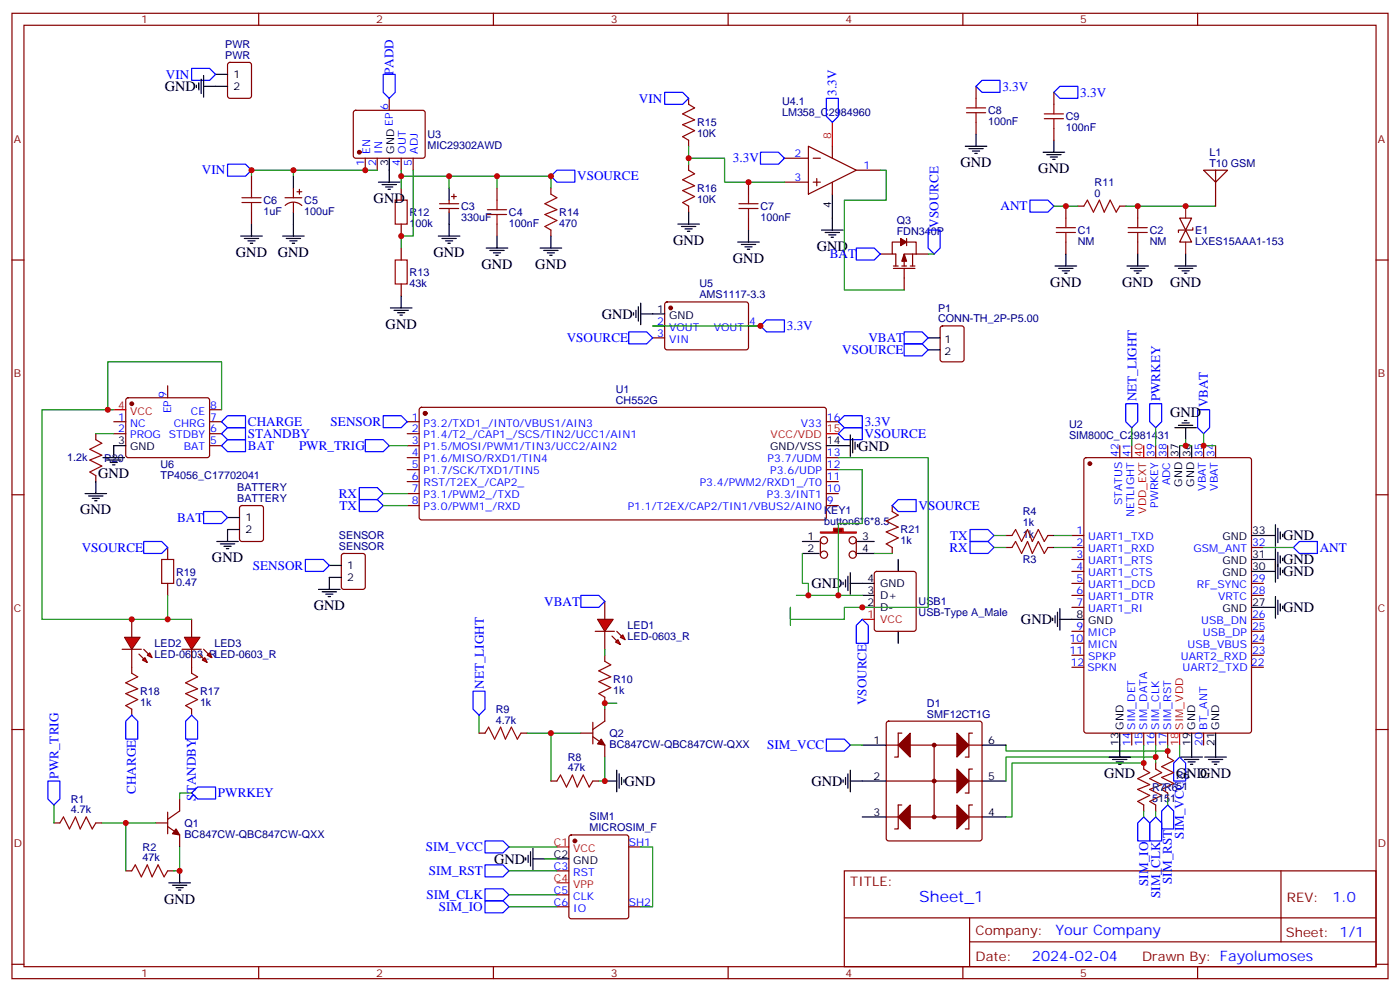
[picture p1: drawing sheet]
<svg xmlns="http://www.w3.org/2000/svg" width="412mm" height="292mm" viewBox="0 0 412 292" stroke-linecap="round" stroke-linejoin="round" font-family="sans-serif">
<g fill="none" stroke="#870000" stroke-width=".35">
<path d="M3.5 3.9h405.4v284.4h-405.4zM7.1 7.4h398.2v277.3h-398.2zM76.2 3.9v3.5M145.3 3.9v3.5M214.5 3.9v3.5M283.6 3.9v3.5M352.8 3.9v3.5M3.5 76.6h3.6M405.3 76.6h3.6M119.9 124.2h3.6M119.9 127.7h3.6M119.9 131.3h3.6"/>
<path d="M119.9 134.8h3.6M119.9 138.3h3.6M123.7 120.2l.5-.2h118.8l.4 .7v32l-.7 .4h-118.8l-.4-.7v-31.7zM243.4 124.2h3.5M243.4 134.8h3.5M243.4 138.3h3.5M319.5 135l.5-.2h47.9l.7 .4 .1 80-.5 .7h-48.2l-.7-.4v-80zM329.8 131.3v3.5M333.4 131.3v3.5M340.4 131.3v3.5M344 131.3v3.5M354.5 131.3v3.5"/>
<path d="M358.1 131.3v3.5M3.5 145.7h3.6M119.9 141.9h3.6M119.9 145.4h3.6M119.9 148.9h3.6M243.4 141.9h3.5M243.4 145.4h3.5M243.4 148.9h3.5M296.3 157.7h1.8M308.7 157.7h1.7M315.7 157.7h3.6M405.3 145.7h3.6"/>
<path d="M296.3 161.3h1.8M308.7 161.3h1.7M315.7 161.3h3.6M315.7 164.8h3.6M315.7 168.3h3.6M315.7 171.8h3.6M315.7 175.4h3.6M315.7 178.9h3.6M368.7 161.3h3.5M368.7 171.8h3.5M368.7 175.4h3.5M315.7 185.9h3.6"/>
<path d="M315.7 189.5h3.6M315.7 193h3.6M315.7 196.5h3.6M368.7 185.9h3.5M368.7 189.5h3.5M368.7 193h3.5M368.7 182.4h3.5M368.7 196.5h3.5M3.5 214.9h3.6M141.1 215.9h1.8M153.5 215.9h1.7M171.1 215.9h3.5"/>
<path d="M174.6 212.8v6.3M174.6 217l3.6 2.5v3.5M178.2 208.9v3.5l-3.6 2.5M261.1 219.5h28.2M261.3 212.6l.5-.2h26.8l.5 .2 .2 .5v33.9l-.3 .5-.4 .2h-26.8l-.5-.2-.2-.5v-33.9zM265.6 215.9h-1v7.1h-1.1M275.2 219.5v21.1M286.5 215.9h-1.1v7.1h-1.1M333.4 215.9v3.6M336.9 215.9v3.6M340.4 215.9v3.6M344 215.9v3.6"/>
<path d="M354.5 215.9v3.6M405.3 214.9h3.6M49.4 239.2v6.4M52.9 235.3v3.6l-3.5 2.4M162.3 230h1.7M174.6 230h1.8M261.1 230h28.2M265.6 237.1h-1v7.1h-1.1M286.5 226.5h-1.1v7.1h-1.1M286.5 237.1h-1.1v7.1h-1.1M336.9 224.8v1.7M336.9 237.1v1.8"/>
<path d="M340.4 224.8v1.7M340.4 237.1v1.8M344 221.2v1.8M344 233.6v1.7M15.9 242.4h1.7M28.2 242.4h1.8M37 256.5h1.8M45.9 242.4h3.5M49.4 243.5l3.5 2.4v3.5M49.4 256.5h1.8M164 256.5h3.6M167.8 246.1l.5-.2h16.2l.5 .2 .2 .5v23.3l-.2 .5-.5 .2h-16.2l-.5-.2-.2-.5v-23.3z"/>
<path d="M185.2 249.4h3.5M248.7 256.5h156.6v28.2h-156.6zM261.1 240.6h28.2M377.3 256.5v20.9M164 263.6h3.6M164 267.1h3.6M185.2 267.1h3.5M248.7 270.4h156.5M285.6 277.4h119.6M285.6 270.4v14.1M3.5 284h3.6M76.2 284.7v3.6"/>
<path d="M145.3 284.7v3.6M214.5 284.7v3.6M283.6 284.7v3.6M352.8 284.7v3.6M405.3 284h3.6"/>
<circle cx="275.2" cy="219.5" r=".35"/>
<circle cx="275.2" cy="230" r=".35"/>
<circle cx="275.2" cy="240.6" r=".35"/>
</g>
<g fill="#870000" stroke="#870000" stroke-width=".35">
<path d="M51.9 244.2l1 1.7-2.1-.3z"/>
<path d="M264.6 219.5l3.5-3.6v7.1z"/>
<path d="M281.9 215.9l3.5 3.6-3.5 3.5z"/>
<path d="M281.9 237.1l3.5 3.5-3.5 3.6z"/>
<path d="M264.6 240.6l3.5-3.5v7.1z"/>
<path d="M281.9 226.5l3.5 3.5-3.5 3.6z"/>
<path d="M177.1 217.7l1.1 1.8-2.2-.4z"/>
<circle cx="321" cy="136.6" r=".53"/>
<circle cx="125.2" cy="121.7" r=".53"/>
<circle cx="169.3" cy="247.7" r=".53"/>
<circle cx="275.2" cy="219.5" r=".53"/>
<circle cx="275.2" cy="230" r=".53"/>
<circle cx="275.2" cy="240.6" r=".53"/>
</g>
<g fill="none" stroke="#000" stroke-width=".35">
<path d="M243.4 131.3h3.5M347.5 131.3v3.5M351 131.3v3.5M368.7 157.7h3.5M368.7 178.9h3.5M368.7 168.3h3.5M368.7 164.8h3.5M315.7 182.4h3.6M254 219.5h7.1M289.3 219.5h7M329.8 215.9v3.6M351 215.9v3.6"/>
<path d="M358.1 215.9v3.6M248.4 229.7v.7M249.1 229v2.1M249.8 227.9v4.3M250.5 230h10.6M250.5 226.9v6.3M289.3 230h7M154.9 252.6v.7M155.6 251.9v2.1M156.3 250.9v4.2M157 253h3.5M157 249.8v6.4"/>
<path d="M164 253h3.6M254 240.6h7.1M289.3 240.6h7"/>
</g>
<path d="M243.4 127.7h3.5M336.9 131.3v3.5M347.5 215.9v3.6M164 249.4h3.6M164 260h3.6" fill="none" stroke="#f00" stroke-width=".35"/>
<path d="M298.1 157.7l1.1-1.7 1.7 3.5 1.8-3.5 1.4 3.5 1.8-3.5 1.7 3.5 1.1-1.8M298.1 161.3l1.1-1.8 1.7 3.5 1.8-3.5 1.4 3.5 1.8-3.5 1.7 3.5 1.1-1.7M142.9 215.9l1-1.7 1.8 3.5 1.8-3.5 1.4 3.5 1.7-3.5 1.8 3.5 1.1-1.8M164 230l1.1-1.7 1.8 3.5 1.7-3.5 1.4 3.5 1.8-3.5 1.8 3.5 1-1.8M336.9 226.5l1.8 1.1-3.6 1.7 3.6 1.8-3.6 1.4 3.6 1.8-3.6 1.7 1.8 1.1M340.4 226.5l1.8 1.1-3.5 1.7 3.5 1.8-3.5 1.4 3.5 1.8-3.5 1.7 1.7 1.1M344 223l1.7 1-3.5 1.8 3.5 1.8-3.5 1.4 3.5 1.8-3.5 1.7 1.8 1.1M17.6 242.4l1.1-1.8 1.8 3.6 1.7-3.6 1.4 3.6 1.8-3.6 1.8 3.6 1-1.8M38.8 256.5l1.1-1.8 1.7 3.6 1.8-3.6 1.4 3.6 1.8-3.6 1.7 3.6 1.1-1.8" fill="none" stroke="#a10000" stroke-width=".35"/>
<g fill="none" stroke="#008700" stroke-width=".35">
<path d="M114.7 131.3h5.2M340.4 126v5.3M112.9 145.4h7M112.9 148.9h7M292.8 157.7h3.5M310.4 157.7h5.3M292.8 161.3h3.5M310.4 161.3h5.3M141.1 210.6v5.3M155.2 215.9h7.1v14.1M162.3 215.9h8.8M181.7 207.1h-3.5v1.8"/>
<path d="M250.5 219.5h3.5M296.3 219.5v1.7h47.7v-1.7M336.9 219.5v5.3h-38.8v15.8h-1.8M340.4 219.5v5.3M347.5 219.5v3.5M15.9 237.1v5.3M56.4 233.6h-3.5v1.7M178.2 223v7h-1.8M336.9 238.9v1.7M340.4 223h-44.1v7M340.4 238.9v1.7M344 235.3v1.8"/>
<path d="M30 242.4h7v14.1M37 242.4h8.9M52.9 249.4v7.1h-1.7M149.9 249.4h14.1M149.9 256.5h14.1M160.5 253h3.5M188.7 249.4h3.6v17.7h-3.6M149.9 263.6h14.1M149.9 267.1h14.1"/>
</g>
<g fill="none" stroke="#00f" stroke-width=".35">
<path d="M338.7 118.9h3.5v5.3l-1.8 1.8-1.7-1.8zM107.6 129.5h5.3l1.8 1.8-1.8 1.7h-5.3zM105.8 143.6h5.3l1.8 1.8-1.8 1.7h-5.3zM105.8 147.1h5.3l1.8 1.8-1.8 1.8h-5.3zM285.8 159.5h5.2l1.8 1.8-1.8 1.7h-5.2zM285.8 156h5.2l1.8 1.7-1.8 1.8h-5.2zM139.3 203.6h3.6v5.3l-1.8 1.7-1.8-1.7zM243.4 217.7h5.3l1.8 1.8-1.8 1.7h-5.3zM14.1 230h3.5v5.3l-1.7 1.8-1.8-1.8zM56.4 233.6l1.8-1.8h5.3v3.5h-5.3zM344 237.1l1.7 1.8v5.3h-3.5v-5.3zM347.5 223l1.7 1.8v5.2h-3.5v-5.2z"/>
<path d="M142.9 247.7h5.3l1.7 1.7-1.7 1.8h-5.3zM142.9 254.7h5.3l1.7 1.8-1.7 1.8h-5.3zM336.9 240.6l1.8 1.8v5.3h-3.6v-5.3zM340.4 240.6l1.8 1.8v5.3h-3.5v-5.3zM142.9 261.8h5.3l1.7 1.8-1.7 1.7h-5.3zM142.9 265.3h5.3l1.7 1.8-1.7 1.8h-5.3z"/>
</g>
<g fill="#f00" stroke="#870000" stroke-width=".35">
<path d="M176 182.4h4.6l-2.4 3.5z"/>
<path d="M175.3 185.9h5.7z"/>
</g>
<g fill="#870000" stroke="#870000" stroke-width=".35">
<path d="M181.7 185.9l1.4 1.5z"/>
<path d="M180.3 187.4l1.4 1.4z"/>
</g>
<g fill="#f00" stroke="#870000" stroke-width=".35">
<path d="M182.7 187.7l.7-.7 .7 1.4z"/>
<path d="M182 188.4l.7 1.4-1.4-.7z"/>
</g>
<g fill="none" stroke="#870000" stroke-width=".35">
<path d="M104.3 32.7l.5-.2h20l.4 .7v13l-.7 .4-20-.1-.4-.6v-12.7zM114.7 29v3.5M202.8 29v1.7M287.5 25.4v3.6M287.5 36v3.5M74.1 51.9v3.5M84 58.2h4.9M86.4 55.4v2.8M86.4 59.7v2.8M87.5 56.5h1.4M88.2 55.8v1.4M107.6 46.6v3.5"/>
<path d="M111.1 46.6v3.5M118.2 46.6v3.5M118.2 55.4v3.5M121.7 46.6v3.5M132.3 58.9v1.1M133 57.9h1.4M133.7 57.2v1.4M146.4 55.4v3.5M162.3 55.4v1.8M202.8 41.3v1.8M202.8 48.4v1.7M220.5 53.7v3.5"/>
<path d="M231.1 53.7h7M231.1 46.6h7M238.1 43.1l14.1 7-14.1 7.1zM239.5 53.7h2.2M239.5 46.6h2.2M240.6 52.6v2.1M245.2 43.1v3.5M245.2 53.7v3.5M252.2 50.1h7.1M358.1 50.1v3.6l3.5-3.6h-7.1l3.6 3.6v7M74.1 62.5v3.5M84 60.5a3.5 3.5 0 0 1 4.9 0"/>
<path d="M118.2 66v3.5M118.2 73.1v3.5M129.5 60h5.6M129.5 61.4h5.6M132.3 61.4v1.1M146.4 66v3.5M162.3 67.8v1.7M202.8 60.7v1.8M220.5 64.2v3.6M259.3 74.8h3.5M263.2 79.1h6.3M263.2 78.4h1.4"/>
<path d="M265.3 71.3h-2.5v3.5h1.1v3.6M265.6 78.4h1.5M266.3 79.1v6.3M267.1 71.3h2.8v3.5M267.1 70.2v2.2M268.1 78.4h1.4M268.8 74.8v3.6M269.9 74.8h-3.6v3.6M269.9 74.8h3.5M314 60.7v3.5M314 71.3v3.5M317.5 60.7h1.8"/>
<path d="M329.8 60.7h1.8M335.1 60.7v3.5M335.1 71.3v3.5M347.5 64.2h3.5l-1.8 3.6zM349.2 67.8l1.8 3.5h-3.5zM351.4 67.1v.7h-4.3v.7M118.2 83.6v3.6M192.3 96h3.5M192.3 99.5h3.5M196 89.1l.5-.2 23.6 .1 .4 .6-.1 13-.6 .4h-23.6l-.4-.7v-12.7zM220.5 96h3.5M37.3 117.4l.4-.2h23.3l.5 .2 .2 .5v16.5l-.7 .4-23.5-.1-.5-.6v-16.2z"/>
<path d="M49.4 113.6v3.6M33.5 124.2h3.5M33.5 127.7h3.5M61.7 124.2h3.6M61.7 127.7h3.6M61.7 131.3h3.6M61.7 120.7h3.6M178.2 177.1v5.3M178.2 185.9v5.3M178.2 193v1.8M178.2 205.4v1.7"/>
</g>
<g fill="none" stroke="#a10000" stroke-width=".35">
<path d="M202.8 30.7l1.8 1.1-3.5 1.7 3.5 1.8-3.5 1.4 3.5 1.8-3.5 1.8 1.7 1M284.7 33.2h5.6M284.7 31.8h5.6M287.5 29v2.8M287.5 33.2v2.8M71.3 59.7h5.6M71.3 58.2h5.6M74.1 55.4v2.8M74.1 59.7v2.8M116.4 58.9h3.5v7.1h-3.5zM146.4 58.9v2.9M162.3 57.2l1.7 1-3.5 1.8 3.5 1.8-3.5 1.4 3.5 1.7-3.5 1.8 1.8 1.1"/>
<path d="M202.8 50.1l1.8 1.1-3.5 1.8 3.5 1.7-3.5 1.4 3.5 1.8-3.5 1.8 1.7 1M220.5 57.2v2.8M116.4 76.6h3.5v7h-3.5zM143.6 63.2h5.6M143.6 61.8h5.6M146.4 63.2v2.8M217.7 61.4h5.6M217.7 60h5.6M220.5 61.4v2.8M311.1 68.5h5.7M311.1 67.1h5.7M314 64.2v2.9"/>
<path d="M314 68.5v2.8M319.3 60.7l1-1.8 1.8 3.6 1.7-3.6 1.5 3.6 1.7-3.6 1.8 3.6 1-1.8M332.3 68.5h5.7M332.3 67.1h5.7M335.1 64.2v2.9M335.1 68.5v2.8M178.2 194.8l1.7 1-3.5 1.8 3.5 1.8-3.5 1.4 3.5 1.7-3.5 1.8 1.8 1.1"/>
</g>
<g fill="none" stroke="#008700" stroke-width=".35">
<path d="M86.4 50.1v1.8M111.1 50.1h-37v1.8M118.2 51.9h14.1v3.5M118.2 50.1v5.3M121.7 50.1v19.4h-3.5v3.6M132.3 51.9h14.1v3.5M146.4 51.9h15.9v3.5M202.8 46.6h10.6v7.1h17.7M202.8 43.1v5.3M259.3 50.1h1.8v8.8h-12.4v26.5h17.6M273.4 74.8h1.8M310.4 60.7h7.1"/>
<path d="M331.6 60.7h26.5M192.3 96h31.7M333.4 126v5.3M347.5 131.3h3.5M349.2 129.5v1.8M354.5 127.7v3.6h3.6M372.2 161.3h8.8M178.2 191.2v1.8"/>
</g>
<g fill="none" stroke="#000" stroke-width=".35">
<path d="M287.5 39.5v3.6M86.4 51.9v3.5M111.5 53.7h6.3M112.5 54.4h4.3M113.6 55.1h2.1M114.3 55.8h.7M114.7 46.6v7.1M132.3 55.4v3.5M245.2 57.2v10.6M284.3 43.1h6.4M285.4 43.8h4.2M286.5 44.5h2.1"/>
<path d="M287.2 45.2h.7M70.9 69.5h6.4M72 70.2h4.2M73 70.9h2.1M73.7 71.6h.7M74.1 66v3.5M83.3 69.5h6.3M84.3 70.2h4.2M85.4 70.9h2.1M86.1 71.6h.7M86.4 62.5v7M129.1 69.5h6.4"/>
<path d="M130.2 70.2h4.2M131.2 70.9h2.1M131.9 71.6h.7M132.3 62.5v7M143.2 73.1h6.4M144.3 73.8h4.2M145.3 74.5h2.2M146 75.2h.8M146.4 69.5v3.6M159.1 73.1h6.4M160.2 73.8h4.2M161.2 74.5h2.1"/>
<path d="M161.9 75.2h.7M162.3 69.5v3.6M199.7 66h6.3M200.7 66.7h4.3M201.8 67.4h2.1M202.5 68.1h.7M202.8 62.5v3.5M217.3 71.3h6.4M218.4 72h4.2M219.4 72.7h2.1M220.1 73.4h.7M220.5 67.8v3.5"/>
<path d="M242 67.8h6.4M243.1 68.5h4.2M244.1 69.2h2.1M244.8 69.9h.7M310.8 78.4h6.3M311.9 79.1h4.2M312.9 79.8h2.1M314 74.8v3.6M332 78.4h6.3M333 79.1h4.3M334.1 79.8h2.1M335.1 74.8v3.6"/>
<path d="M346.1 78.4h6.3M347.1 79.1h4.3M348.2 79.8h2.1M349.2 74.8v3.6M115 90.7h6.4M116.1 91.4h4.2M117.1 92.1h2.1M117.8 92.8h.7M118.2 87.2v3.5M186.6 92.1v.7M187.3 91.4v2.1M188 90.3v4.3"/>
<path d="M188.7 92.5h7.1M188.7 89.3v6.3M313.6 80.5h.7M334.8 80.5h.7M348.9 80.5h.7M33.5 131.3h3.5M346.1 126h6.3M347.1 125.3h4.3M348.2 124.6h2.1M348.9 123.9h.7M349.2 126v3.5M372.2 157.7h3.5"/>
<path d="M375.7 154.6v6.3M376.4 155.6v4.2M377.1 156.7v2.1M377.8 157.4v.7M312.2 179.2v6.4M372.2 164.8h3.5M372.2 168.3h3.5M372.2 178.9h3.5M375.7 161.6v9.9M375.7 175.7v6.4M376.4 162.7v7.7M376.4 176.8v4.2"/>
<path d="M377.1 163.7v2.1M377.1 167.3v2.1M377.1 177.8v2.2M377.8 164.4v.7M377.8 168v.7M377.8 178.5v.7M310.1 182.1v.7M310.8 181.4v2.1M311.5 180.3v4.2M312.2 182.4h3.5M329.8 219.5v3.5M351 219.5v3.5"/>
<path d="M358.1 219.5v3.5M178.2 230h3.5M181.7 226.9v6.3M182.4 227.9v4.3M183.1 229v2.1M183.8 229.7v.7M326.7 223h6.3M327.7 223.7h4.3M328.8 224.4h2.1M329.5 225.1h.7M347.8 223h6.4M348.9 223.7h4.2"/>
<path d="M350 224.4h2.1M350.7 225.1h.7M354.9 223h6.3M356 223.7h4.2M357 224.4h2.1M357.7 225.1h.7M52.9 256.5v3.5M49.7 260h6.4M50.8 260.7h4.2M51.9 261.4h2.1M52.6 262.1h.7"/>
</g>
<g fill="none" stroke="#00f" stroke-width=".35">
<path d="M195.8 27.2h5.3l1.7 1.8-1.7 1.7h-5.3zM243.4 29h3.5v5.3l-1.7 1.7-1.8-1.7zM287.5 25.4l1.8-1.7h5.3v3.5h-5.3zM67 48.4h5.3l1.8 1.7-1.8 1.8h-5.3zM162.3 51.9l1.7-1.8h5.3v3.6h-5.3zM224 44.8h5.3l1.8 1.8-1.8 1.8h-5.3zM303.4 58.9h5.3l1.7 1.8-1.7 1.8h-5.3zM273.4 67.8h3.5v5.3l-1.7 1.7-1.8-1.7zM185.2 97.8h5.3l1.8 1.7-1.8 1.8h-5.3zM224 96l1.8-1.8h5.3v3.6h-5.3zM331.6 118.9h3.5v5.3l-1.7 1.8-1.8-1.8zM246.9 124.2l1.8-1.8h5.3v3.6h-5.3z"/>
<path d="M352.8 120.7h3.5v5.3l-1.8 1.7-1.7-1.7zM171.1 175.4h5.3l1.8 1.7-1.8 1.8h-5.3zM381 161.3l1.8-1.8h5.3v3.5h-5.3z"/>
</g>
<path d="M349.2 60.7v3.5M349.2 71.3v3.5" fill="none" stroke="#8c2424" stroke-width=".35"/>
<g fill="#870000" stroke="#870000" stroke-width=".35">
<path d="M266.3 74.8l.8 2.1h-1.5z"/>
<path d="M265.3 70.2l1.8 1.1-1.8 1.1z"/>
<circle cx="105.8" cy="44.8" r=".53"/>
<circle cx="197.6" cy="90.7" r=".53"/>
<circle cx="38.8" cy="118.9" r=".53"/>
</g>
<path d="M245.2 36v7.1M33.5 120.7h3.5" fill="none" stroke="#f00" stroke-width=".35"/>
<g fill="#f00" stroke="#870000" stroke-width=".35">
<path d="M36.7 187.7h4.6l-2.5 3.5z"/>
<path d="M36 191.2h5.6z"/>
</g>
<g fill="#870000" stroke="#870000" stroke-width=".35">
<path d="M42.3 191.2l1.4 1.5z"/>
<path d="M40.9 192.7l1.4 1.4z"/>
</g>
<g fill="#f00" stroke="#870000" stroke-width=".35">
<path d="M43.4 193l.7-.7 .7 1.4z"/>
<path d="M42 194.4l.7-.7 .7 1.4z"/>
</g>
<path d="M38.8 182.4v5.3M38.8 191.2v5.3" fill="none" stroke="#870000" stroke-width=".35"/>
<g fill="#f00" stroke="#870000" stroke-width=".35">
<path d="M54.3 187.7h4.6l-2.5 3.5z"/>
<path d="M53.6 191.2h5.7z"/>
</g>
<g fill="#870000" stroke="#870000" stroke-width=".35">
<path d="M60 191.2l1.4 1.5z"/>
<path d="M58.6 192.7l1.4 1.4z"/>
</g>
<g fill="#f00" stroke="#870000" stroke-width=".35">
<path d="M61 193l.7-.7 .7 1.4z"/>
<path d="M59.6 194.4l.7-.7 .7 1.4z"/>
</g>
<path d="M28.2 127.7v1.8M28.2 140.1v1.8M70.8 149.1l.5-.2h5.6l.7 .4v9.5l-.5 .6-5.8 .1-.7-.5v-9.4zM49.4 161.3v3.5M49.4 171.8v3.6M100.8 163.2l.4-.2h5.7l.6 .4 .1 9.5-.5 .6-5.9 .1-.6-.5-.1-9.4zM257.8 168.5l.4-.2h11l.5 .2 .2 .5v16.2l-.3 .5-.4 .2h-11l-.5-.2-.2-.5v-16.2zM38.8 196.5v1.8M56.4 182.4v5.3M56.4 191.2v7.1M38.8 208.9v1.7M56.4 208.9v1.7" fill="none" stroke="#870000" stroke-width=".35"/>
<path d="M28.2 129.5l1.8 1.1-3.5 1.7 3.5 1.8-3.5 1.4 3.5 1.8-3.5 1.7 1.7 1.1M47.6 164.8h3.6v7h-3.6zM38.8 198.3l1.8 1.1-3.6 1.7 3.6 1.8-3.6 1.4 3.6 1.8-3.6 1.7 1.8 1.1M56.4 198.3l1.8 1.1-3.5 1.7 3.5 1.8-3.5 1.4 3.5 1.8-3.5 1.7 1.7 1.1" fill="none" stroke="#a10000" stroke-width=".35"/>
<path d="M252.2 73.1h5.3l1.8 1.7-1.8 1.8h-5.3zM65.3 127.7l1.7-1.7h5.3v3.5h-5.3zM65.3 124.2l1.7-1.8h5.3v3.6h-5.3zM65.3 131.3l1.7-1.8h5.3v3.5h-5.3zM112.9 122.4h5.3l1.7 1.8-1.7 1.8h-5.3zM246.9 127.7l1.8-1.7h5.3v3.5h-5.3zM42.3 159.5h5.3l1.8 1.8-1.8 1.7h-5.3zM60 150.7h5.3l1.7 1.7-1.7 1.8h-5.3zM90 164.8h5.2l1.8 1.7-1.8 1.8h-5.2zM254 182.4l1.8 1.8v5.3h-3.6v-5.3zM38.8 210.6l1.8 1.8v5.3h-3.6v-5.3zM56.4 210.6l1.8 1.8v5.3h-3.5v-5.3z" fill="none" stroke="#00f" stroke-width=".35"/>
<path d="M28.2 127.7h5.3M31.7 120.7v-14.1h33.6v14.1M33.5 120.7h-21.2v61.7h44.1M246.9 134.8h26.5v44.1h-24.7v3.5h-15.9v-3.5v5.3M49.4 175.4v7M234.6 175.4h19.4" fill="none" stroke="#008700" stroke-width=".35"/>
<g fill="none" stroke="#000" stroke-width=".35">
<path d="M30.3 134.8h6.4M31.4 135.5h4.2M32.5 136.2h2.1M33.2 136.9h.7M33.5 131.3v3.5M246.9 131.3h3.6M250.5 128.1v6.3M251.2 129.2v4.2M251.9 130.2v2.1M252.6 130.9v.7M25 145.4h6.4M26.1 146.1h4.2"/>
<path d="M27.2 146.8h2.1M27.9 147.5h.7M28.2 141.9v3.5M63.9 159.5h6.3M67 152.4h3.6M70.6 156h-3.6v3.5M236.4 159.5h3.5M64.9 160.2h4.2M66 160.9h2.1M66.7 161.6h.7M93.8 173.6h6.4M94.9 174.3h4.2"/>
<path d="M96 175h2.1M96.7 175.7h.7M97 166.5h3.5M100.5 170.1h-3.5v3.5M236.4 163h3.5M248.4 171.5v.7M249.1 170.8v2.1M249.8 169.7v4.3M250.5 168.7v6.3M250.5 171.8h7M254 175.4h3.5M254 178.9h3.5"/>
<path d="M264.6 164.8v3.5M264.6 185.9v3.6"/>
</g>
<path d="M254 182.4h3.5" fill="none" stroke="#f00" stroke-width=".35"/>
<path d="M241.7 156.7h3.8v-1.1h2.9v1.1h3.8v.3h-10.5z" fill="#870000" stroke="#f00" stroke-width=".35"/>
<g fill="none" stroke="#870000" stroke-width=".35">
<path d="M67.3 18.6l.4-.2h5.7l.6 .4 .1 9.5-.5 .6-5.9 .1-.6-.5-.1-9.4zM310.4 27.2v3.5M310.4 37.8v3.5M277.2 96.2l.4-.2h5.7l.6 .4 .1 9.5-.5 .6-5.9 .1-.6-.5-.1-9.4zM241.7 159.1v4.3M252.2 159.1v4.3M262.8 148.9v1.8M262.8 161.3v1.7"/>
<circle cx="242.7" cy="159.1" r="1.06"/>
<circle cx="251.2" cy="159.1" r="1.06"/>
<circle cx="242.7" cy="163.4" r="1.06"/>
<circle cx="251.2" cy="163.4" r="1.06"/>
</g>
<g fill="none" stroke="#000" stroke-width=".35">
<path d="M57.9 25.1v.7M58.6 24.4v2.1M59.3 23.3v4.3M60 25.4h7M60 22.3v6.3M63.5 21.9h3.5M307.3 44.8h6.3M308.3 45.5h4.3M309.4 46.2h2.1M310.1 47h.7M310.4 41.3v3.5M273.4 99.5h3.5"/>
<path d="M273.4 103h3.5M239.9 159.5h1.4M252.6 159.5h4.9M239.9 163h1.4M252.6 163h4.9"/>
</g>
<path d="M246.9 138.3h7.1v15.9h-7.1v21.2M236.4 163v8.8h1.7v3.6M257.5 163h5.3" fill="none" stroke="#008700" stroke-width=".35"/>
<path d="M307.6 35h5.7M307.6 33.5h5.7M310.4 30.7v2.8M310.4 35v2.8M262.8 150.7l1.8 1-3.5 1.8 3.5 1.8-3.5 1.4 3.5 1.7-3.5 1.8 1.7 1.1" fill="none" stroke="#a10000" stroke-width=".35"/>
<path d="M56.4 20.1h5.3l1.8 1.8-1.8 1.8h-5.3zM112.9 21.9h3.5v5.3l-1.7 1.8-1.8-1.8zM310.4 27.2l1.8-1.8h5.3v3.6h-5.3zM266.3 97.8h5.3l1.8 1.7-1.8 1.8h-5.3zM266.3 101.3h5.3l1.8 1.7-1.8 1.8h-5.3zM262.8 148.9l1.8-1.8h5.3v3.6h-5.3z" fill="none" stroke="#00f" stroke-width=".35"/>
<g fill="#c00">
<circle cx="37" cy="242.4" r=".88"/>
<circle cx="344" cy="221.2" r=".88"/>
<circle cx="340.4" cy="223" r=".88"/>
<circle cx="336.9" cy="224.8" r=".88"/>
<circle cx="162.3" cy="215.9" r=".88"/>
<circle cx="178.2" cy="207.1" r=".88"/>
<circle cx="178.2" cy="230" r=".88"/>
<circle cx="354.5" cy="131.3" r=".88"/>
<circle cx="349.3" cy="131.3" r=".88"/>
<circle cx="314" cy="60.7" r=".88"/>
<circle cx="335.1" cy="60.7" r=".88"/>
<circle cx="349.3" cy="60.7" r=".88"/>
<circle cx="52.9" cy="256.5" r=".88"/>
<circle cx="118.2" cy="69.5" r=".88"/>
<circle cx="118.2" cy="51.9" r=".88"/>
<circle cx="132.3" cy="51.9" r=".88"/>
<circle cx="107.6" cy="50.1" r=".88"/>
<circle cx="86.4" cy="50.1" r=".88"/>
<circle cx="146.4" cy="51.9" r=".88"/>
<circle cx="74.1" cy="50.1" r=".88"/>
<circle cx="202.8" cy="46.6" r=".88"/>
<circle cx="224" cy="96" r=".88"/>
<circle cx="220.5" cy="53.7" r=".88"/>
<circle cx="162.3" cy="51.9" r=".88"/>
<circle cx="49.4" cy="182.4" r=".88"/>
<circle cx="38.8" cy="182.4" r=".88"/>
<circle cx="31.8" cy="120.7" r=".88"/>
<circle cx="238.1" cy="175.4" r=".88"/>
<circle cx="246.9" cy="175.4" r=".88"/>
<circle cx="254" cy="178.9" r=".88"/>
</g>
<text font-size="4.6" fill="#00f" x="270.8" y="265.5">Sheet_1</text>
<g font-size="4.2">
<text x="48.5" y="26.9">GND</text>
<text x="282.9" y="49.1">GND</text>
<text x="305.9" y="50.9">GND</text>
<text x="110.1" y="59.7">GND</text>
<text x="69.5" y="75.6">GND</text>
<text x="81.8" y="75.6">GND</text>
<text x="127.7" y="75.6">GND</text>
<text x="198.3" y="72.1">GND</text>
<text x="215.9" y="77.4">GND</text>
<text x="240.6" y="73.9">GND</text>
<text x="141.8" y="79.1">GND</text>
<text x="157.7" y="79.1">GND</text>
<text x="309.4" y="84.4">GND</text>
<text x="330.6" y="84.4">GND</text>
<text x="344.7" y="84.4">GND</text>
<text x="177.3" y="93.9">GND</text>
<text x="113.6" y="96.8">GND</text>
<text x="344.7" y="122.8">GND</text>
<text x="252.8" y="132.7">GND</text>
<text x="28.9" y="140.9">GND</text>
<text x="23.6" y="151.4">GND</text>
<text x="378" y="159.1">GND</text>
<text x="62.4" y="165.5">GND</text>
<text x="378" y="166.2">GND</text>
<text x="239" y="173.3">GND</text>
<text x="378" y="169.7">GND</text>
<text x="92.4" y="179.7">GND</text>
<text x="300.7" y="183.8">GND</text>
<text x="378" y="180.3">GND</text>
<text x="184" y="231.4">GND</text>
<text x="239" y="231.5">GND</text>
<text x="325.3" y="229">GND</text>
<text x="346.4" y="229">GND</text>
<text x="353.5" y="229">GND</text>
<text x="145.5" y="254.4">GND</text>
<text x="48.3" y="266.1">GND</text>
</g>
<g font-size="4.2" fill="#00f">
<text x="392.5" y="265.8">1.0</text>
<text x="310.9" y="275.3">Your Company</text>
<text x="304" y="283.1">2024-02-04</text>
</g>
<g font-size="3.9" fill="#00f">
<text x="48.9" y="23.2">VIN</text>
<text x="115.9" y="22.1" transform="rotate(-90 115.9 22.1)">PADD</text>
<text x="246.4" y="28.3" transform="rotate(-90 246.4 28.3)">3.3V</text>
<text x="295.3" y="26.7">3.3V</text>
<text x="318.2" y="28.5">3.3V</text>
<text x="188.2" y="30.2">VIN</text>
<text x="215.9" y="47.8">3.3V</text>
<text x="59.5" y="51.4">VIN</text>
<text x="170" y="53.2">VSOURCE</text>
<text x="294.7" y="62">ANT</text>
<text x="276.4" y="67.1" transform="rotate(-90 276.4 67.1)">VSOURCE</text>
<text x="244.4" y="76.1">BAT</text>
<text x="166.9" y="100.7">VSOURCE</text>
<text x="231.8" y="97.3">3.3V</text>
<text x="255.8" y="100.8">VBAT</text>
<text x="248.1" y="104.3">VSOURCE</text>
<text x="334.8" y="118.2" transform="rotate(-90 334.8 118.2)">NET_LIGHT</text>
<text x="341.7" y="118.2" transform="rotate(-90 341.7 118.2)">PWRKEY</text>
<text x="355.8" y="120" transform="rotate(-90 355.8 120)">VBAT</text>
<text x="73" y="125.6">CHARGE</text>
<text x="97.4" y="125.5">SENSOR</text>
<text x="254.7" y="125.5">3.3V</text>
<text x="73" y="129">STANDBY</text>
<text x="254.7" y="129.1">VSOURCE</text>
<text x="73" y="132.5">BAT</text>
<text x="88.1" y="132.5">PWR_TRIG</text>
<text x="99.8" y="146.6">RX</text>
<text x="52.2" y="153.7">BAT</text>
<text x="100" y="150.2">TX</text>
<text x="270.6" y="150.2">VSOURCE</text>
<text x="279.9" y="159">TX</text>
<text x="24.1" y="162.5">VSOURCE</text>
<text x="74.5" y="167.8">SENSOR</text>
<text x="279.7" y="162.5">RX</text>
<text x="388.8" y="162.5">ANT</text>
<text x="160.3" y="178.4">VBAT</text>
<text x="142.5" y="202.9" transform="rotate(-90 142.5 202.9)">NET_LIGHT</text>
<text x="255.2" y="207.7" transform="rotate(-90 255.2 207.7)">VSOURCE</text>
<text x="226" y="220.7">SIM_VCC</text>
<text x="17.3" y="229.3" transform="rotate(-90 17.3 229.3)">PWR_TRIG</text>
<text x="40.1" y="233.9" transform="rotate(-90 40.1 233.9)">CHARGE</text>
<text x="57.7" y="235.9" transform="rotate(-90 57.7 235.9)">STANDBY</text>
<text x="64.2" y="234.8">PWRKEY</text>
<text x="125.4" y="250.7">SIM_VCC</text>
<text x="348.8" y="247.1" transform="rotate(-90 348.8 247.1)">SIM_VCC</text>
<text x="126.3" y="257.8">SIM_RST</text>
<text x="338.2" y="260.9" transform="rotate(-90 338.2 260.9)">SIM_IO</text>
<text x="345.2" y="260.3" transform="rotate(-90 345.2 260.3)">SIM_RST</text>
<text x="125.6" y="264.8">SIM_CLK</text>
<text x="129.3" y="268.4">SIM_IO</text>
<text x="341.7" y="264.5" transform="rotate(-90 341.7 264.5)">SIM_CLK</text>
</g>
<g font-size="3.9" fill="#800">
<text x="250.5" y="261.1">TITLE:</text>
<text x="379.1" y="265.8">REV:</text>
<text x="287.4" y="275.3">Company:</text>
<text x="378.7" y="275.9">Sheet: 1/1</text>
<text x="287.4" y="283">Date:</text>
<text x="336.4" y="283.1">Drawn By: Fayolumoses</text>
</g>
<g font-size="3.2" fill="#800">
<text x="41.6" y="6.9">1</text>
<text x="110.8" y="6.9">2</text>
<text x="179.9" y="6.9">3</text>
<text x="249.1" y="6.9">4</text>
<text x="318.2" y="6.9">5</text>
<text x="4.1" y="42">A</text>
<text x="405.9" y="42">A</text>
<text x="4.1" y="111.2">B</text>
<text x="405.9" y="111.2">B</text>
<text x="4.1" y="180.3">C</text>
<text x="405.9" y="180.3">C</text>
<text x="4.1" y="249.4">D</text>
<text x="405.9" y="249.4">D</text>
<text x="41.6" y="287.7">1</text>
<text x="110.8" y="287.7">2</text>
<text x="179.9" y="287.7">3</text>
<text x="249.1" y="287.7">4</text>
<text x="318.2" y="287.7">5</text>
</g>
<g font-size="3.2" fill="#000080">
<text x="66.3" y="17.3">PWR</text>
<text x="66.3" y="14.1">PWR</text>
<text x="230.4" y="34.3">LM358_C2984960</text>
<text x="230.4" y="31.1">U4.1</text>
<text x="291" y="33.6">C8</text>
<text x="314" y="35.4">C9</text>
<text x="125.9" y="40.6">U3</text>
<text x="205.3" y="40.3">10K</text>
<text x="205.3" y="37.2">R15</text>
<text x="291" y="36.8">100nF</text>
<text x="314" y="38.6">100nF</text>
<text x="125.9" y="43.9">MIC29302AWD</text>
<text x="356.2" y="45.9">L1</text>
<text x="356.2" y="49.1">T10 GSM</text>
<text x="205.3" y="59.7">10K</text>
<text x="205.3" y="56.6">R16</text>
<text x="322.5" y="57.9">0</text>
<text x="322.5" y="54.7">R11</text>
<text x="77.6" y="63.3">1uF</text>
<text x="77.6" y="60.1">C6</text>
<text x="89.6" y="63.3">100uF</text>
<text x="89.6" y="60.1">C5</text>
<text x="120.6" y="63.6">R12</text>
<text x="135.8" y="65">330uF</text>
<text x="135.8" y="61.9">C3</text>
<text x="149.9" y="63.6">C4</text>
<text x="164.7" y="63.6">R14</text>
<text x="224" y="65">100nF</text>
<text x="224" y="61.9">C7</text>
<text x="120.6" y="66.8">100k</text>
<text x="149.9" y="66.8">100nF</text>
<text x="164.7" y="66.8">470</text>
<text x="264.1" y="69.2">FDN340P</text>
<text x="264.1" y="66">Q3</text>
<text x="317.5" y="68.9">C1</text>
<text x="338.7" y="68.9">C2</text>
<text x="352.1" y="68.9">E1</text>
<text x="317.5" y="72.1">NM</text>
<text x="338.7" y="72.1">NM</text>
<text x="352.1" y="72.1">LXES15AAA1-153</text>
<text x="120.6" y="81.3">R13</text>
<text x="120.6" y="84.4">43k</text>
<text x="206" y="87.7">AMS1117-3.3</text>
<text x="206" y="84.5">U5</text>
<text x="276.3" y="94.9">CONN-TH_2P-P5.00</text>
<text x="276.3" y="91.8">P1</text>
<text x="181.4" y="118.9">CH552G</text>
<text x="181.4" y="115.7">U1</text>
<text x="314.9" y="129.4">SIM800C_C2981431</text>
<text x="314.9" y="126.2">U2</text>
<text x="19.8" y="135.9">1.2k</text>
<text x="30.7" y="135.9">R20</text>
<text x="47.3" y="137.7">U6</text>
<text x="47.3" y="140.9">TP4056_C17702041</text>
<text x="69.9" y="147.8">BATTERY</text>
<text x="69.9" y="144.7">BATTERY</text>
<text x="242.7" y="154.6">button6*6*8.5</text>
<text x="242.7" y="151.4">KEY1</text>
<text x="301.3" y="154.9">1k</text>
<text x="301.3" y="151.7">R4</text>
<text x="99.8" y="162">SENSOR</text>
<text x="99.8" y="158.8">SENSOR</text>
<text x="265.3" y="160.3">1k</text>
<text x="265.3" y="157.1">R21</text>
<text x="301.3" y="158.4">1k</text>
<text x="301.3" y="165.9">R3</text>
<text x="51.9" y="172.7">0.47</text>
<text x="51.9" y="169.5">R19</text>
<text x="270.6" y="178.3">USB1</text>
<text x="184.9" y="185.3">LED1</text>
<text x="270.6" y="181.4">USB-Type A_Male</text>
<text x="45.5" y="190.6">LED2</text>
<text x="63.1" y="190.6">LED3</text>
<text x="184.9" y="188.5">LED-0603_R</text>
<text x="45.5" y="193.8">LED-0603_RLED-0603_R</text>
<text x="180.6" y="201.2">R10</text>
<text x="41.3" y="207.9">1k</text>
<text x="41.3" y="204.7">R18</text>
<text x="58.9" y="207.9">1k</text>
<text x="58.9" y="204.7">R17</text>
<text x="146.1" y="209.9">R9</text>
<text x="180.6" y="204.4">1k</text>
<text x="273.1" y="208.2">D1</text>
<text x="146.1" y="213.1">4.7k</text>
<text x="273.1" y="211.3">SMF12CT1G</text>
<text x="179.6" y="220.3">BC847CW-QBC847CW-QXX</text>
<text x="179.6" y="217.1">Q2</text>
<text x="167.2" y="227.2">47k</text>
<text x="167.2" y="224">R8</text>
<text x="339.4" y="232.9">R7R651</text>
<text x="346.4" y="229.4">R5</text>
<text x="20.8" y="239.6">4.7k</text>
<text x="20.8" y="236.4">R1</text>
<text x="339.4" y="236.1">5151</text>
<text x="54.3" y="243.5">Q1</text>
<text x="173.7" y="244.7">MICROSIM_F</text>
<text x="173.7" y="241.5">SIM1</text>
<text x="42" y="250.5">R2</text>
<text x="54.3" y="246.7">BC847CW-QBC847CW-QXX</text>
<text x="42" y="253.7">47k</text>
</g>
<g font-size="3.2">
<text x="68.8" y="23">1</text>
<text x="68.8" y="26.5">2</text>
<text x="116.1" y="45.3" transform="rotate(-90 116.1 45.3)">GND EP</text>
<text x="114.3" y="48.8" transform="rotate(-90 114.3 48.8)">3</text>
<text x="244.8" y="61.3" transform="rotate(-90 244.8 61.3)">4</text>
<text x="193.6" y="92.1">1</text>
<text x="197.1" y="93.9">GND</text>
<text x="278.2" y="100.9">1</text>
<text x="278.2" y="104.5">2</text>
<text x="34.8" y="130.9">3</text>
<text x="243.6" y="130.9">14</text>
<text x="38.3" y="132.7">GND</text>
<text x="226.9" y="132.7">GND/VSS</text>
<text x="347.1" y="134.6" transform="rotate(-90 347.1 134.6)">37</text>
<text x="350.7" y="134.6" transform="rotate(-90 350.7 134.6)">36</text>
<text x="348.2" y="143.4" transform="rotate(-90 348.2 143.4)">GND</text>
<text x="351.7" y="143.4" transform="rotate(-90 351.7 143.4)">GND</text>
<text x="72.3" y="153.5">1</text>
<text x="72.3" y="157">2</text>
<text x="237.9" y="159.1">1</text>
<text x="254" y="159.1">3</text>
<text x="360.1" y="159.1">GND</text>
<text x="368.8" y="157.4">33</text>
<text x="102.3" y="167.6">1</text>
<text x="237.9" y="162.7">2</text>
<text x="254" y="162.7">4</text>
<text x="360.1" y="166.2">GND</text>
<text x="368.8" y="168">30</text>
<text x="368.8" y="164.4">31</text>
<text x="102.3" y="171.1">2</text>
<text x="255.5" y="171.5">4</text>
<text x="259.3" y="172.9">GND</text>
<text x="360.1" y="169.7">GND</text>
<text x="255.5" y="175">3</text>
<text x="255.5" y="178.5">2</text>
<text x="259.3" y="176.4">D+</text>
<text x="259.3" y="180">D-</text>
<text x="368.8" y="178.5">27</text>
<text x="317.1" y="182.1">8</text>
<text x="320.6" y="183.8">GND</text>
<text x="360.1" y="180.3">GND</text>
<text x="330.9" y="214.9" transform="rotate(-90 330.9 214.9)">GND</text>
<text x="352.1" y="214.9" transform="rotate(-90 352.1 214.9)">GND</text>
<text x="359.1" y="214.9" transform="rotate(-90 359.1 214.9)">GND</text>
<text x="257.3" y="219.1">1</text>
<text x="291" y="219.1">6</text>
<text x="329.5" y="219.8" transform="rotate(-90 329.5 219.8)">13</text>
<text x="350.7" y="219.8" transform="rotate(-90 350.7 219.8)">19</text>
<text x="357.7" y="219.8" transform="rotate(-90 357.7 219.8)">21</text>
<text x="257.3" y="229.7">2</text>
<text x="291" y="229.7">5</text>
<text x="257.3" y="240.3">3</text>
<text x="291" y="240.3">4</text>
<text x="163.2" y="252.6">C2</text>
<text x="168.9" y="254.4">GND</text>
</g>
<g font-size="3.2" fill="#00f">
<text x="114.3" y="32.5" transform="rotate(-90 114.3 32.5)">6</text>
<text x="109" y="45.3" transform="rotate(-90 109 45.3)">EN</text>
<text x="112.5" y="45.3" transform="rotate(-90 112.5 45.3)">IN</text>
<text x="119.6" y="45.3" transform="rotate(-90 119.6 45.3)">OUT</text>
<text x="123.1" y="45.3" transform="rotate(-90 123.1 45.3)">ADJ</text>
<text x="234" y="46.2">2</text>
<text x="107.2" y="48.8" transform="rotate(-90 107.2 48.8)">1</text>
<text x="110.8" y="48.8" transform="rotate(-90 110.8 48.8)">2</text>
<text x="117.8" y="48.8" transform="rotate(-90 117.8 48.8)">4</text>
<text x="121.4" y="48.8" transform="rotate(-90 121.4 48.8)">5</text>
<text x="234" y="53.3">3</text>
<text x="254.4" y="49.8">1</text>
<text x="193.6" y="95.6">2</text>
<text x="220.7" y="95.6">4</text>
<text x="193.6" y="99.2">3</text>
<text x="197.1" y="97.4">VOUT</text>
<text x="197.1" y="100.9">VIN</text>
<text x="210.2" y="97.4">VOUT</text>
<text x="49" y="117.2" transform="rotate(-90 49 117.2)">9</text>
<text x="34.8" y="123.9">1</text>
<text x="38.3" y="125.6">NC</text>
<text x="50.4" y="121.8" transform="rotate(-90 50.4 121.8)">EP</text>
<text x="51.2" y="125.6">CHRG</text>
<text x="56.2" y="122.1">CE</text>
<text x="61.9" y="123.9">7</text>
<text x="61.9" y="120.3">8</text>
<text x="121.3" y="123.9">1</text>
<text x="124.8" y="125.6">P3.2/TXD1_/INT0/VBUS1/AIN3</text>
<text x="235.9" y="125.6">V33</text>
<text x="243.6" y="123.9">16</text>
<text x="34.8" y="127.4">2</text>
<text x="38.3" y="129.2">PROG</text>
<text x="49.7" y="129.2">STDBY</text>
<text x="61.9" y="130.9">5</text>
<text x="61.9" y="127.4">6</text>
<text x="121.3" y="127.4">2</text>
<text x="121.3" y="130.9">3</text>
<text x="124.8" y="129.2">P1.4/T2_/CAP1_/SCS/TIN2/UCC1/AIN1</text>
<text x="54.1" y="132.7">BAT</text>
<text x="121.3" y="134.4">4</text>
<text x="121.3" y="138">5</text>
<text x="124.8" y="132.7">P1.5/MOSI/PWM1/TIN3/UCC2/AIN2</text>
<text x="124.8" y="136.2">P1.6/MISO/RXD1/TIN4</text>
<text x="226.1" y="136.2">P3.7/UDM</text>
<text x="243.6" y="138">12</text>
<text x="243.6" y="134.4">13</text>
<text x="329.5" y="134.6" transform="rotate(-90 329.5 134.6)">42</text>
<text x="333" y="134.6" transform="rotate(-90 333 134.6)">41</text>
<text x="340.1" y="134.6" transform="rotate(-90 340.1 134.6)">39</text>
<text x="343.6" y="134.6" transform="rotate(-90 343.6 134.6)">38</text>
<text x="354.2" y="134.6" transform="rotate(-90 354.2 134.6)">35</text>
<text x="357.7" y="134.6" transform="rotate(-90 357.7 134.6)">34</text>
<text x="121.3" y="141.5">6</text>
<text x="124.8" y="139.7">P1.7/SCK/TXD1/TIN5</text>
<text x="124.8" y="143.3">RST/T2EX_/CAP2_</text>
<text x="206.1" y="143.3">P3.4/PWM2/RXD1_/T0</text>
<text x="226.9" y="139.7">P3.6/UDP</text>
<text x="243.6" y="141.5">11</text>
<text x="344.7" y="142.9" transform="rotate(-90 344.7 142.9)">ADC</text>
<text x="121.3" y="145">7</text>
<text x="121.3" y="148.6">8</text>
<text x="124.8" y="146.8">P3.1/PWM2_/TXD</text>
<text x="225.9" y="146.8">P3.3/INT1</text>
<text x="243.6" y="148.6">9</text>
<text x="243.6" y="145">10</text>
<text x="330.6" y="148.8" transform="rotate(-90 330.6 148.8)">STATUS</text>
<text x="341.1" y="149.5" transform="rotate(-90 341.1 149.5)">PWRKEY</text>
<text x="355.2" y="144.6" transform="rotate(-90 355.2 144.6)">VBAT</text>
<text x="358.8" y="144.6" transform="rotate(-90 358.8 144.6)">VBAT</text>
<text x="124.8" y="150.3">P3.0/PWM1_/RXD</text>
<text x="184.9" y="150.3">P1.1/T2EX/CAP2/TIN1/VBUS2/AIN0</text>
<text x="334.1" y="152.3" transform="rotate(-90 334.1 152.3)">NETLIGHT</text>
<text x="317.1" y="157.4">1</text>
<text x="317.1" y="160.9">2</text>
<text x="320.6" y="159.1">UART1_TXD</text>
<text x="368.8" y="160.9">32</text>
<text x="317.1" y="164.4">3</text>
<text x="317.1" y="168">4</text>
<text x="320.6" y="162.7">UART1_RXD</text>
<text x="320.6" y="166.2">UART1_RTS</text>
<text x="351.5" y="162.7">GSM_ANT</text>
<text x="317.1" y="171.5">5</text>
<text x="320.6" y="169.7">UART1_CTS</text>
<text x="320.6" y="173.2">UART1_DCD</text>
<text x="352.6" y="173.2">RF_SYNC</text>
<text x="368.8" y="171.5">29</text>
<text x="317.1" y="175">6</text>
<text x="317.1" y="178.5">7</text>
<text x="320.6" y="176.8">UART1_DTR</text>
<text x="358.8" y="176.8">VRTC</text>
<text x="368.8" y="175">28</text>
<text x="317.1" y="185.6">9</text>
<text x="320.6" y="180.3">UART1_RI</text>
<text x="353.8" y="183.8">USB_DN</text>
<text x="368.8" y="185.6">25</text>
<text x="368.8" y="182.1">26</text>
<text x="315.1" y="189.1">10</text>
<text x="320.6" y="187.4">MICP</text>
<text x="320.6" y="190.9">MICN</text>
<text x="349.8" y="190.9">USB_VBUS</text>
<text x="354.3" y="187.4">USB_DP</text>
<text x="368.8" y="189.1">24</text>
<text x="315.1" y="192.7">11</text>
<text x="315.4" y="196.2">12</text>
<text x="320.3" y="197.6">SPKN</text>
<text x="320.6" y="194.4">SPKP</text>
<text x="347.8" y="194.4">UART2_RXD</text>
<text x="348.3" y="197.6">UART2_TXD</text>
<text x="368.5" y="196.2">22</text>
<text x="368.8" y="192.7">23</text>
<text x="334.4" y="214.9" transform="rotate(-90 334.4 214.9)">SIM_DET</text>
<text x="338" y="214.9" transform="rotate(-90 338 214.9)">SIM_DATA</text>
<text x="341.5" y="214.9" transform="rotate(-90 341.5 214.9)">SIM_CLK</text>
<text x="345" y="214.9" transform="rotate(-90 345 214.9)">SIM_RST</text>
<text x="355.6" y="214.9" transform="rotate(-90 355.6 214.9)">BT_ANT</text>
<text x="333" y="219.8" transform="rotate(-90 333 219.8)">14</text>
<text x="336.5" y="219.8" transform="rotate(-90 336.5 219.8)">15</text>
<text x="340.1" y="219.8" transform="rotate(-90 340.1 219.8)">16</text>
<text x="343.6" y="219.8" transform="rotate(-90 343.6 219.8)">17</text>
<text x="354.2" y="219.8" transform="rotate(-90 354.2 219.8)">20</text>
<text x="185.2" y="249.1">SH1</text>
<text x="163.2" y="256.2">C3</text>
<text x="168.9" y="257.9">RST</text>
<text x="163.2" y="263.2">C5</text>
<text x="163.2" y="266.7">C6</text>
<text x="168.9" y="265">CLK</text>
<text x="168.9" y="268.5">IO</text>
<text x="185.2" y="266.7">SH2</text>
</g>
<g font-size="3.2" fill="#f00">
<text x="244.8" y="41" transform="rotate(-90 244.8 41)">8</text>
<text x="34.8" y="120.3">4</text>
<text x="38.3" y="122.1">VCC</text>
<text x="227" y="129.2">VCC/VDD</text>
<text x="243.6" y="127.4">15</text>
<text x="336.5" y="134.6" transform="rotate(-90 336.5 134.6)">40</text>
<text x="337.6" y="151.3" transform="rotate(-90 337.6 151.3)">VDD_EXT</text>
<text x="255.5" y="182.1">1</text>
<text x="259.3" y="183.5">VCC</text>
<text x="348.5" y="214.9" transform="rotate(-90 348.5 214.9)">SIM_VDD</text>
<text x="347.1" y="219.8" transform="rotate(-90 347.1 219.8)">18</text>
<text x="163.2" y="249.1">C1</text>
<text x="168.9" y="250.9">VCC</text>
<text x="163.2" y="259.7">C4</text>
<text x="168.9" y="261.4">VPP</text>
</g>
</svg>
